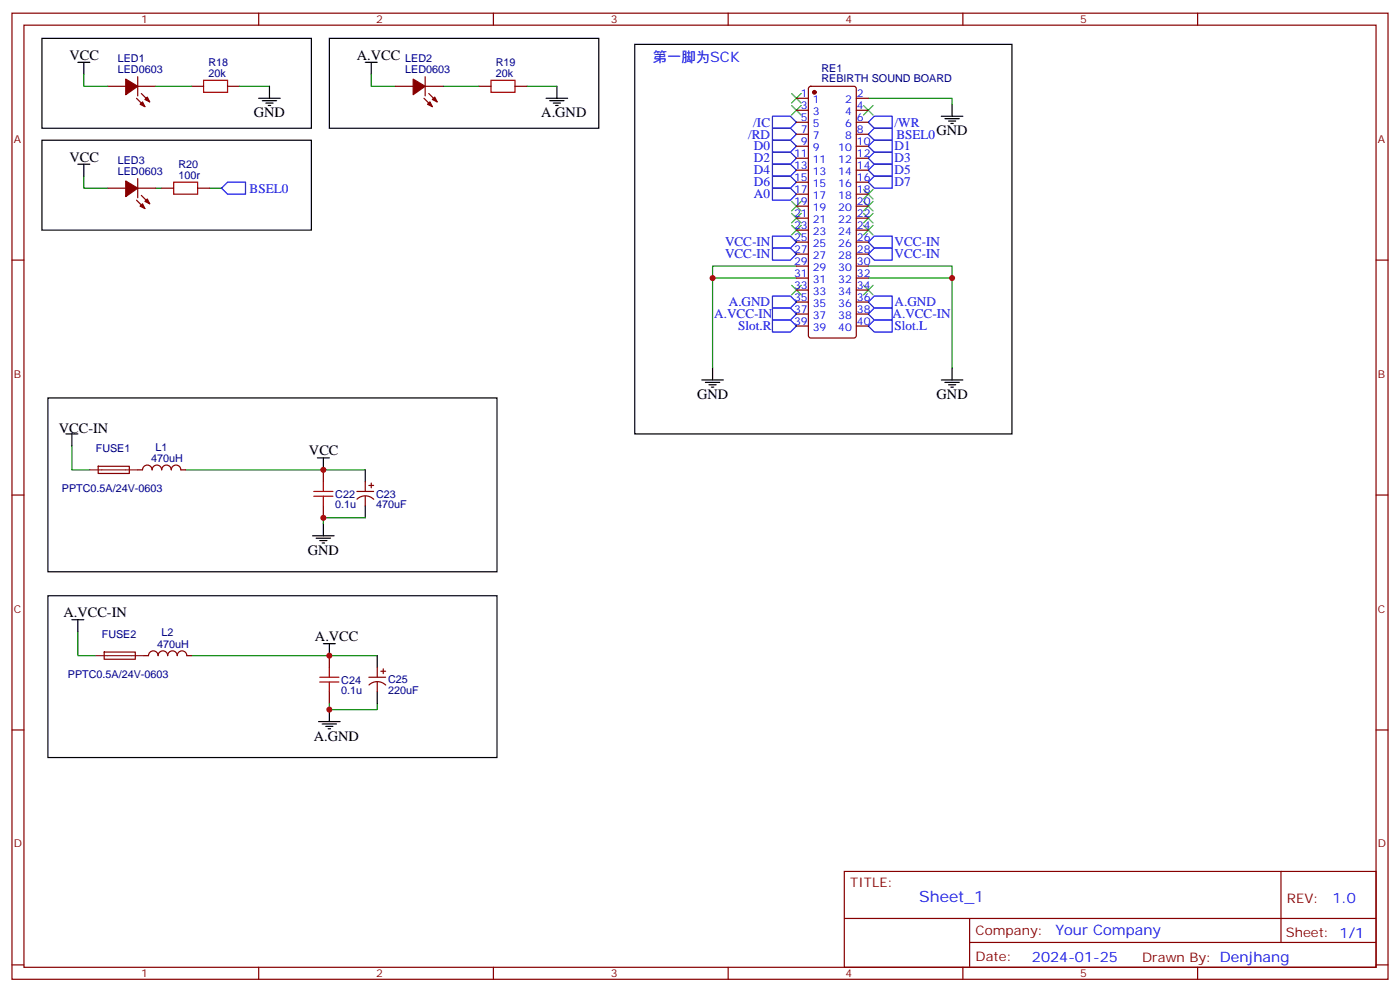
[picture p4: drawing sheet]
<svg xmlns="http://www.w3.org/2000/svg" width="412mm" height="292mm" viewBox="0 0 412 292" stroke-linecap="round" stroke-linejoin="round" font-family="sans-serif">
<g fill="none" stroke="#870000" stroke-width=".35">
<path d="M3.5 3.9h405.4v284.3h-405.4zM7.1 7.4h398.2v277.3h-398.2zM76.2 3.9v3.5M145.3 3.9v3.5M214.5 3.9v3.5M283.6 3.9v3.5M352.8 3.9v3.5M31.7 25.4h5.3M40.2 28.9l2.5 2.5M40.6 25.4h5.3M40.6 22.6v5.6M41.6 27.5l2.5 2.5"/>
<path d="M56.4 25.4h3.6M67 25.4h3.6M116.4 25.4h5.3M124.9 28.9l2.5 2.5M125.2 25.4h5.3M125.2 22.6v5.6M126.3 27.5l2.5 2.5M141.1 25.4h3.5M151.7 25.4h3.5M234.6 28.9h3.5M234.6 32.5h3.5M234.6 36h3.5"/>
<path d="M234.6 39.5h3.5M238.4 25.6l.4-.2h12.7l.5 .2 .2 .5v72.7l-.2 .5-.5 .2h-12.7l-.5-.3-.2-.4v-72.7zM252.2 28.9h3.6M252.2 32.5h3.6M252.2 36h3.6M252.2 39.5h3.6M31.7 55.4h5.3M40.2 58.9l2.5 2.5M40.6 52.6v5.6M40.6 55.4h5.3M41.6 57.5l2.5 2.5M47.6 55.4h3.6"/>
<path d="M58.2 55.4h3.5M234.6 43h3.5M234.6 46.6h3.5M234.6 50.1h3.5M234.6 53.6h3.5M234.6 57.1h3.5M252.2 43h3.6M252.2 46.6h3.6M252.2 50.1h3.6M252.2 53.6h3.6M252.2 57.1h3.6M3.5 76.6h3.6"/>
<path d="M234.6 78.3h3.5M234.6 74.8h3.5M234.6 71.3h3.5M234.6 67.7h3.5M234.6 60.7h3.5M234.6 64.2h3.5M252.2 78.3h3.6M252.2 74.8h3.6M252.2 71.3h3.6M252.2 67.7h3.6M252.2 60.7h3.6M252.2 64.2h3.6"/>
<path d="M405.3 76.6h3.6M234.6 96h3.5M234.6 92.4h3.5M234.6 88.9h3.5M234.6 85.4h3.5M234.6 81.8h3.5M252.2 96h3.6M252.2 92.4h3.6M252.2 88.9h3.6M252.2 85.4h3.6M252.2 81.8h3.6M28.9 137.2h9.2v2.1h-9.1z"/>
<path d="M40.6 138.3h1.4a1.41 1.41 0 0 1 1.4-1.4 1.41 1.41 0 0 1 1.4 1.4 1.41 1.41 0 0 1 1.4-1.4 1.41 1.41 0 0 1 1.4 1.4 1.41 1.41 0 0 1 1.4-1.4 1.41 1.41 0 0 1 1.4 1.4 1.41 1.41 0 0 1 1.5-1.4 1.41 1.41 0 0 1 1.4 1.4h1.4M95.2 138.3v3.5M3.5 145.7h3.6M95.2 148.9v3.5M105.1 144.6h5M105.2 146.9a3.5 3.5 0 0 1 4.9 0M107.6 141.8v2.8M107.6 146v2.9M108.7 142.9h1.4M109.4 142.2v1.4M405.3 145.7h3.6M30.7 191.9h9.1l.1 2.1h-9.2z"/>
<path d="M42.3 193h1.4a1.41 1.41 0 0 1 1.5-1.4 1.41 1.41 0 0 1 1.4 1.4 1.41 1.41 0 0 1 1.4-1.4 1.41 1.41 0 0 1 1.4 1.4 1.41 1.41 0 0 1 1.4-1.4 1.41 1.41 0 0 1 1.4 1.4 1.41 1.41 0 0 1 1.4-1.4 1.41 1.41 0 0 1 1.4 1.4h1.4M97 193v3.5M108.7 199.3h4.9M111.1 196.5v2.8M112.2 197.6h1.4M112.9 196.8v1.5M3.5 214.8h3.6M97 203.6v3.5M108.7 201.6a3.5 3.5 0 0 1 4.9 0M111.1 200.7v2.9M405.3 214.8h3.6M248.7 256.5h156.6v28.2h-156.6z"/>
<path d="M377.3 256.5v20.9M248.7 270.3h156.5M285.6 277.4h119.6M285.6 270.3v14.1M3.5 284h3.6M76.2 284.7v3.5M145.3 284.7v3.5M214.5 284.7v3.5M283.6 284.7v3.5M352.8 284.7v3.5M405.3 284h3.6"/>
</g>
<g fill="none" stroke="#3c3" stroke-width=".35">
<path d="M233.2 27.5l2.8 2.8M233.2 31l2.8 2.9M236 27.5l-2.8 2.8M236 31l-2.8 2.9M254.4 31l2.8 2.9M257.2 31l-2.8 2.9M233.2 59.3l2.8 2.8M236 59.3l-2.8 2.8M254.4 55.7l2.8 2.9M254.4 59.3l2.8 2.8M257.2 55.7l-2.8 2.9M257.2 59.3l-2.8 2.8"/>
<path d="M233.2 62.8l2.8 2.8M233.2 66.3l2.8 2.8M236 62.8l-2.8 2.8M236 66.3l-2.8 2.8M254.4 62.8l2.8 2.8M254.4 66.3l2.8 2.8M257.2 62.8l-2.8 2.8M257.2 66.3l-2.8 2.8M233.2 84l2.8 2.8M236 84l-2.8 2.8M254.4 84l2.8 2.8M257.2 84l-2.8 2.8"/>
</g>
<g fill="none" stroke="#000" stroke-width=".35">
<path d="M12.3 11.3h79.4v26.4h-79.4zM22.9 18.3h3.6M24.7 18.3v3.6M97 11.3h79.4v26.4h-79.4zM107.6 18.3h3.5M109.4 18.3v3.6M187 13.1h111.1v114.6h-111.1zM76.2 28.9h6.3M77.3 29.6h4.2M78.3 30.3h2.1M79 31h.7M79.4 25.4v3.5"/>
<path d="M160.9 28.9h6.3M161.9 29.6h4.3M163 30.3h2.1M163.7 31h.7M164 25.4v3.5M277.3 34.2h6.3M278.3 34.9h4.3M279.4 35.6h2.1M280.1 36.3h.7M280.5 30.7v3.5M12.3 41.3h79.4v26.4h-79.4zM22.9 48.3h3.6"/>
<path d="M24.7 48.3v3.6M14.1 117.1h132.3v51.2h-132.3zM206.7 111.8h6.4M207.8 112.5h4.2M208.8 113.2h2.2M209.5 113.9h.8M209.9 108.3v3.5M277.3 111.8h6.3M278.3 112.5h4.3M279.4 113.2h2.1M280.1 113.9h.7M280.5 108.3v3.5"/>
<path d="M19.4 127.7h3.5M21.2 127.7v3.5M93.5 134.8h3.5M95.2 134.8v3.5M107.6 138.3v3.5M92.1 157.7h6.3M93.1 158.4h4.3M94.2 159.1h2.1M94.9 159.8h.7M95.2 154.2v3.5M107.6 148.9v3.5M14.1 175.3h132.3v47.7h-132.3z"/>
<path d="M21.2 182.4h3.5M22.9 182.4v3.5M95.2 189.4h3.6M97 189.4v3.6M111.1 193v3.5M93.8 212.4h6.4M94.9 213.1h4.2M96 213.8h2.1M96.7 214.5h.7M97 208.8v3.6M111.1 203.6v3.5"/>
</g>
<g fill="none" stroke="#008700" stroke-width=".35">
<path d="M24.7 21.9v3.5h7M45.9 25.4h10.5M70.6 25.4h8.8M109.4 21.9v3.5h7M130.5 25.4h10.6M155.2 25.4h8.8M255.8 28.9h24.7v1.8M24.7 51.9v3.5h7M45.9 55.4h1.7M61.7 55.4h3.6M234.6 78.3h-24.7v30M255.8 78.3h24.7v30"/>
<path d="M209.9 81.8h24.7M255.8 81.8h24.7M21.2 131.2v7.1h5.3M54.7 138.3h52.9M107.6 152.4h-12.4v1.8M22.9 185.9v7.1h5.3M56.4 193h54.7M97 207.1v1.7h14.1v-1.7"/>
</g>
<path d="M60 23.6h7v3.6h-7zM144.6 23.6h7.1v3.6h-7.1zM51.2 53.6h7v3.5h-7zM92.4 146h5.7M92.4 144.6h5.7M95.2 141.8v2.8M95.2 146v2.9M94.2 199.3h5.6M97 196.5v2.8M94.2 200.7h5.6M97 200.7v2.9" fill="none" stroke="#a10000" stroke-width=".35"/>
<g fill="#870000" stroke="#870000" stroke-width=".35">
<path d="M121.7 23.3l3.5 2.1-3.5 2.5z"/>
<path d="M126.6 30l.8 1.4-1.5-.7z"/>
<path d="M127.4 29.3l.7-.7 .7 1.4z"/>
<path d="M37 23.3l3.6 2.1-3.6 2.5z"/>
<path d="M42 30l.7 1.4-1.4-.7z"/>
<path d="M42.7 29.3l.7-.7 .7 1.4z"/>
<path d="M37 53.3l3.6 2.1-3.6 2.5z"/>
<path d="M41.3 60.7l.7-.7 .7 1.4z"/>
<path d="M43.4 58.6l.7 1.4-1.4-.7z"/>
<circle cx="239.9" cy="27.2" r=".53"/>
</g>
<path d="M26.5 138.3h14.1M28.2 193h14.1" fill="none" stroke="#8c2424" stroke-width=".35"/>
<g fill="none" stroke="#00f" stroke-width=".35">
<path d="M227.5 34.2h5.3l1.8 1.8-1.8 1.7h-5.3zM227.5 37.7h5.3l1.8 1.8-1.8 1.8h-5.3zM255.8 36l1.7-1.8h5.3v3.5h-5.3zM257.5 37.7h5.3v3.6h-5.3l-1.7-1.8zM67 53.6h5.3v3.5h-5.3l-1.7-1.7zM227.5 41.3h5.3l1.8 1.7-1.8 1.8h-5.3zM227.5 44.8h5.3l1.8 1.8-1.8 1.7h-5.3zM227.5 48.3h5.3l1.8 1.8-1.8 1.8h-5.3zM227.5 51.9h5.3l1.8 1.7-1.8 1.8h-5.3zM227.5 55.4h5.3l1.8 1.7-1.8 1.8h-5.3zM255.8 43l1.7-1.7h5.3v3.5h-5.3zM255.8 50.1l1.7-1.8h5.3v3.6h-5.3z"/>
<path d="M257.5 44.8h5.3v3.5h-5.3l-1.7-1.7zM257.5 51.9h5.3v3.5h-5.3l-1.7-1.8zM227.5 69.5h5.3l1.8 1.8-1.8 1.7h-5.3zM227.5 73h5.3l1.8 1.8-1.8 1.8h-5.3zM255.8 74.8l1.7-1.8h5.3v3.6h-5.3zM257.5 69.5h5.3v3.5h-5.3l-1.7-1.7zM227.5 87.1h5.3l1.8 1.8-1.8 1.8h-5.3zM227.5 90.7h5.3l1.8 1.7-1.8 1.8h-5.3zM227.5 94.2h5.3l1.8 1.8-1.8 1.7h-5.3zM255.8 88.9l1.7-1.8h5.3v3.6h-5.3zM255.8 96l1.7-1.8h5.3v3.5h-5.3zM255.8 92.4l1.7-1.7h5.3v3.5h-5.3z"/>
</g>
<g fill="#c00">
<circle cx="97" cy="208.8" r=".88"/>
<circle cx="95.3" cy="152.4" r=".88"/>
<circle cx="97" cy="193" r=".88"/>
<circle cx="95.3" cy="138.3" r=".88"/>
<circle cx="209.9" cy="81.8" r=".88"/>
<circle cx="280.5" cy="81.8" r=".88"/>
</g>
<text font-size="4.6" fill="#00f" x="270.8" y="265.5">Sheet_1</text>
<g font-size="4.2">
<text x="20.5" y="17.6">VCC</text>
<text x="105.1" y="17.6">A.VCC</text>
<text x="74.8" y="34.6">GND</text>
<text x="159.5" y="34.6">A.GND</text>
<text x="20.5" y="47.6">VCC</text>
<text x="205.3" y="117.5">GND</text>
<text x="275.9" y="117.5">GND</text>
<text x="17.3" y="127.4">VCC-IN</text>
<text x="91" y="134.1">VCC</text>
<text x="90.7" y="163.3">GND</text>
<text x="18.7" y="181.7">A.VCC-IN</text>
<text x="92.8" y="188.7">A.VCC</text>
<text x="92.4" y="218">A.GND</text>
</g>
<g font-size="4.2" fill="#00f">
<text x="192.3" y="18.3">第一脚为SCK</text>
<text x="392.5" y="265.7">1.0</text>
<text x="310.9" y="275.3">Your Company</text>
<text x="304" y="283.1">2024-01-25</text>
</g>
<g font-size="3.9" fill="#00f">
<text x="220.4" y="40.8">/RD</text>
<text x="221.9" y="37.2">/IC</text>
<text x="263.5" y="37.2">/WR</text>
<text x="264" y="40.8">BSEL0GND</text>
<text x="222.1" y="44.3">D0</text>
<text x="222.1" y="47.7">D2</text>
<text x="263.5" y="44.2">D1</text>
<text x="263.5" y="47.7">D3</text>
<text x="222.1" y="51.3">D4</text>
<text x="263.5" y="51.3">D5</text>
<text x="73.5" y="56.7">BSEL0</text>
<text x="222.1" y="54.8">D6</text>
<text x="222.1" y="58.4">A0</text>
<text x="263.5" y="54.8">D7</text>
<text x="213.6" y="72.5">VCC-IN</text>
<text x="213.6" y="76">VCC-IN</text>
<text x="263.5" y="72.5">VCC-IN</text>
<text x="263.5" y="76">VCC-IN</text>
<text x="210.4" y="93.7">A.VCC-IN</text>
<text x="214.7" y="90.2">A.GND</text>
<text x="262.9" y="93.7">A.VCC-IN</text>
<text x="263.5" y="90.2">A.GND</text>
<text x="217.4" y="97.2">Slot.R</text>
<text x="263.5" y="97.3">Slot.L</text>
</g>
<g font-size="3.9" fill="#800">
<text x="250.5" y="261.1">TITLE:</text>
<text x="379.1" y="265.7">REV:</text>
<text x="287.4" y="275.3">Company:</text>
<text x="378.7" y="275.9">Sheet: 1/1</text>
<text x="287.4" y="282.9">Date:</text>
<text x="336.4" y="283">Drawn By: Denjhang</text>
</g>
<g font-size="3.2" fill="#800">
<text x="41.6" y="6.9">1</text>
<text x="110.8" y="6.9">2</text>
<text x="179.9" y="6.9">3</text>
<text x="249.1" y="6.9">4</text>
<text x="318.2" y="6.9">5</text>
<text x="4.1" y="42">A</text>
<text x="405.9" y="42">A</text>
<text x="4.1" y="111.1">B</text>
<text x="405.9" y="111.1">B</text>
<text x="4.1" y="180.3">C</text>
<text x="405.9" y="180.3">C</text>
<text x="4.1" y="249.4">D</text>
<text x="405.9" y="249.4">D</text>
<text x="41.6" y="287.7">1</text>
<text x="110.8" y="287.7">2</text>
<text x="179.9" y="287.7">3</text>
<text x="249.1" y="287.7">4</text>
<text x="318.2" y="287.7">5</text>
</g>
<g font-size="3.2" fill="#000080">
<text x="34.7" y="21.5">LED0603</text>
<text x="34.7" y="18.4">LED1</text>
<text x="61.4" y="22.6">20k</text>
<text x="61.4" y="19.4">R18</text>
<text x="119.4" y="21.5">LED0603</text>
<text x="119.4" y="18.4">LED2</text>
<text x="146.1" y="22.6">20k</text>
<text x="146.1" y="19.4">R19</text>
<text x="242" y="21.1">RE1</text>
<text x="242" y="24.2">REBIRTH SOUND BOARD</text>
<text x="34.7" y="51.5">LED0603</text>
<text x="34.7" y="48.3">LED3</text>
<text x="52.6" y="52.6">100r</text>
<text x="52.6" y="49.4">R20</text>
<text x="28.2" y="133">FUSE1</text>
<text x="44.5" y="135.9">470uH</text>
<text x="45.8" y="132.6">L1</text>
<text x="18.2" y="144.7">PPTC0.5A/24V-0603</text>
<text x="98.8" y="149.6">0.1u</text>
<text x="98.8" y="146.5">C22</text>
<text x="110.8" y="149.6">470uF</text>
<text x="110.8" y="146.5">C23</text>
<text x="30" y="187.7">FUSE2</text>
<text x="46.3" y="190.6">470uH</text>
<text x="47.6" y="187.3">L2</text>
<text x="20" y="199.4">PPTC0.5A/24V-0603</text>
<text x="100.5" y="201.2">C24</text>
<text x="114.3" y="201.2">C25</text>
<text x="100.5" y="204.3">0.1u</text>
<text x="114.3" y="204.3">220uF</text>
</g>
<g font-size="3.2" fill="#00f">
<text x="235.9" y="28.6">1</text>
<text x="252.4" y="28.6">2</text>
<text x="235.9" y="32.1">3</text>
<text x="235.9" y="35.6">5</text>
<text x="239.4" y="30.3">1</text>
<text x="239.4" y="33.9">3</text>
<text x="248.9" y="33.9">4</text>
<text x="248.9" y="30.3">2</text>
<text x="252.4" y="35.6">6</text>
<text x="252.4" y="32.1">4</text>
<text x="235.9" y="39.2">7</text>
<text x="239.4" y="37.4">5</text>
<text x="239.4" y="40.9">7</text>
<text x="248.9" y="40.9">8</text>
<text x="248.9" y="37.4">6</text>
<text x="252.4" y="39.2">8</text>
<text x="233.9" y="46.2">11</text>
<text x="235.9" y="42.7">9</text>
<text x="239.4" y="44.4">9</text>
<text x="239.4" y="48">11</text>
<text x="246.9" y="48">12</text>
<text x="246.9" y="44.4">10</text>
<text x="252.4" y="46.2">12</text>
<text x="252.4" y="42.7">10</text>
<text x="233.9" y="49.7">13</text>
<text x="233.9" y="53.3">15</text>
<text x="239.4" y="51.5">13</text>
<text x="246.9" y="51.5">14</text>
<text x="252.4" y="53.3">16</text>
<text x="252.4" y="49.7">14</text>
<text x="233.9" y="56.8">17</text>
<text x="239.4" y="55">15</text>
<text x="239.4" y="58.6">17</text>
<text x="246.9" y="58.6">18</text>
<text x="246.9" y="55">16</text>
<text x="252.4" y="56.8">18</text>
<text x="233.9" y="60.3">19</text>
<text x="233.9" y="63.9">21</text>
<text x="239.4" y="62.1">19</text>
<text x="239.4" y="65.6">21</text>
<text x="246.9" y="65.6">22</text>
<text x="246.9" y="62.1">20</text>
<text x="252.4" y="63.9">22</text>
<text x="252.4" y="60.3">20</text>
<text x="233.9" y="67.4">23</text>
<text x="233.9" y="70.9">25</text>
<text x="239.4" y="69.1">23</text>
<text x="246.9" y="69.1">24</text>
<text x="252.4" y="70.9">26</text>
<text x="252.4" y="67.4">24</text>
<text x="233.9" y="74.4">27</text>
<text x="233.9" y="78">29</text>
<text x="239.4" y="72.7">25</text>
<text x="239.4" y="76.2">27</text>
<text x="246.9" y="76.2">28</text>
<text x="246.9" y="72.7">26</text>
<text x="252.4" y="78">30</text>
<text x="252.4" y="74.4">28</text>
<text x="233.9" y="81.5">31</text>
<text x="239.4" y="79.7">29</text>
<text x="239.4" y="83.3">31</text>
<text x="246.9" y="83.3">32</text>
<text x="246.9" y="79.7">30</text>
<text x="252.4" y="81.5">32</text>
<text x="233.9" y="85">33</text>
<text x="233.9" y="88.5">35</text>
<text x="239.4" y="86.8">33</text>
<text x="246.9" y="86.8">34</text>
<text x="252.4" y="88.5">36</text>
<text x="252.4" y="85">34</text>
<text x="233.9" y="92.1">37</text>
<text x="233.9" y="95.6">39</text>
<text x="239.4" y="90.3">35</text>
<text x="239.4" y="93.8">37</text>
<text x="246.9" y="93.8">38</text>
<text x="246.9" y="90.3">36</text>
<text x="252.4" y="95.6">40</text>
<text x="252.4" y="92.1">38</text>
<text x="239.4" y="97.4">39</text>
<text x="246.9" y="97.4">40</text>
</g>
</svg>
